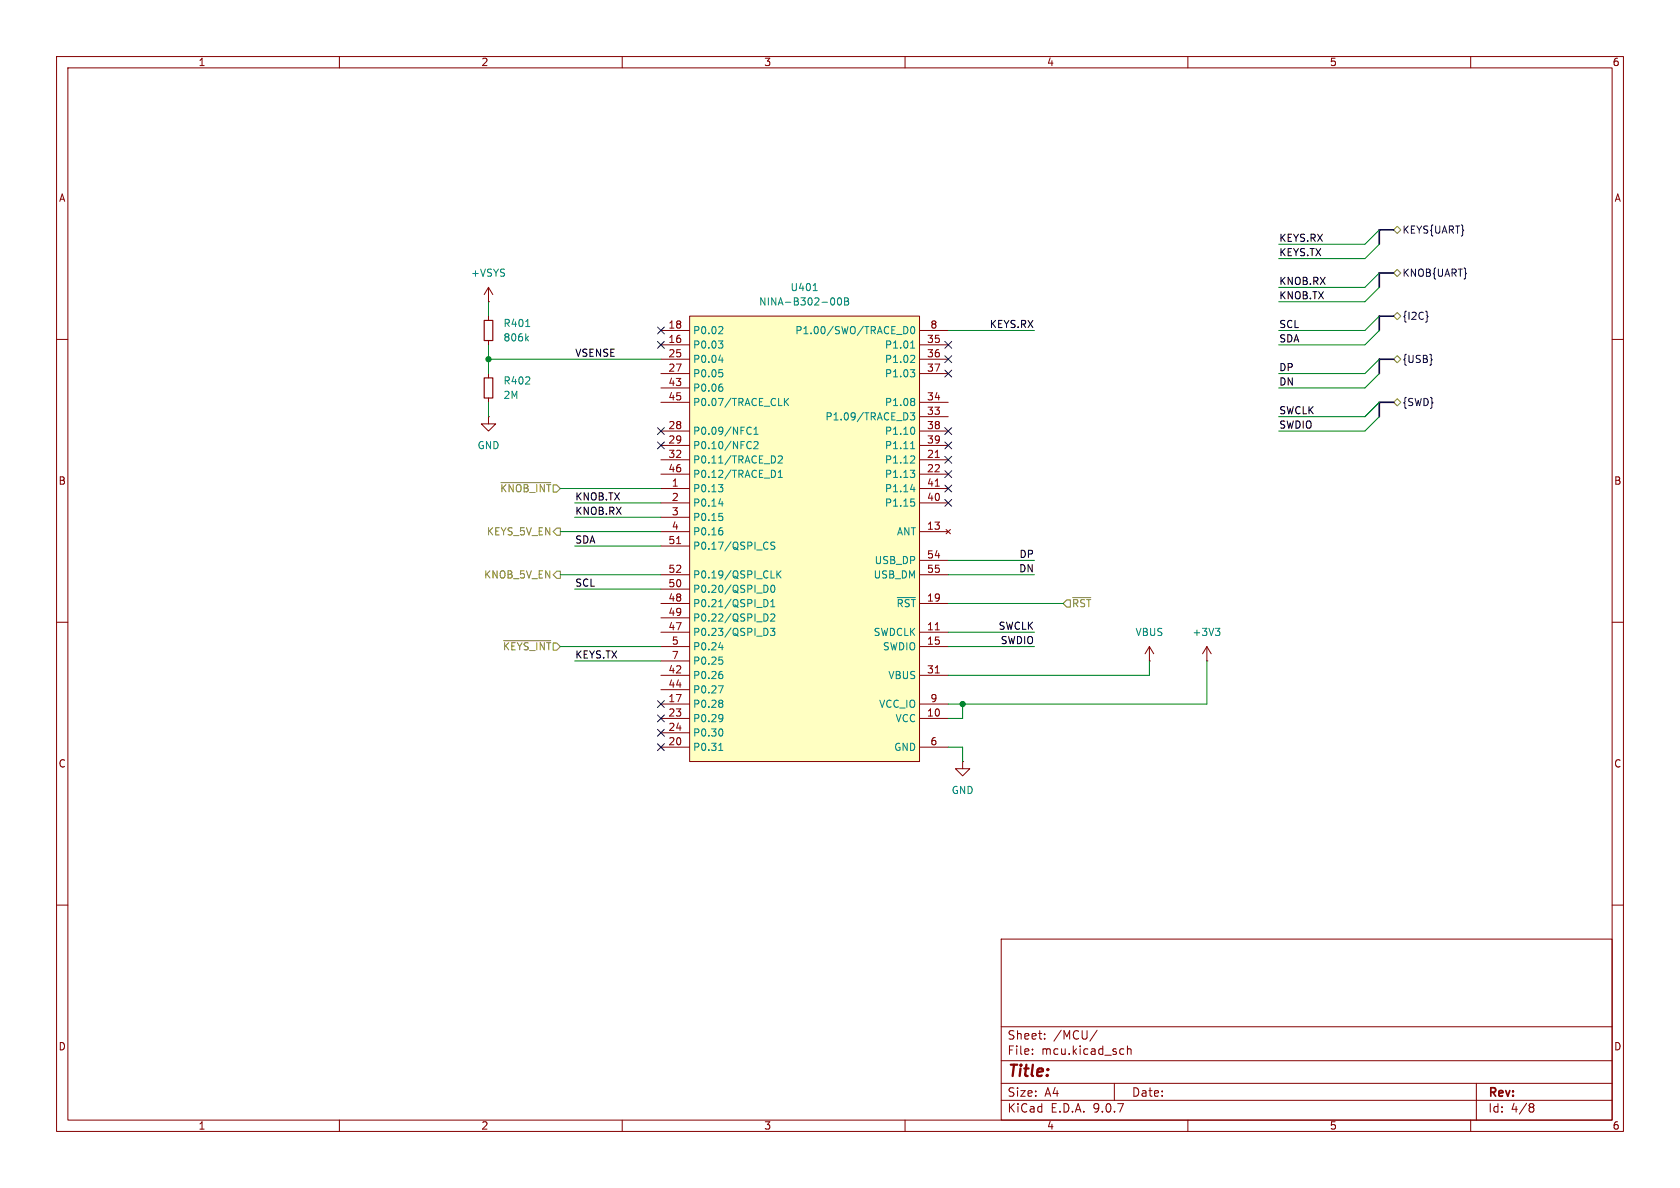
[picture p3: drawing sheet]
<svg xmlns="http://www.w3.org/2000/svg" width="297mm" height="210mm" viewBox="0 0 297 210" stroke-linecap="round" stroke-linejoin="round" font-family="sans-serif">
<path d="M0 0h297v210h-297z" fill="#fff" stroke="#fff" stroke-width=".18"/>
<g fill="none" stroke="#840000" stroke-width=".18">
<path d="M10 10h277v190h-277zM12 12h273v186h-273zM60 10v2M110 10v2M160 10v2M210 10v2M260 10v2M10 60h2M285 60h2M10 110h2M285 110h2M10 160h2"/>
<path d="M177 166h108v32h-108zM285 160h2M60 198v2M110 198v2M160 198v2M177 194.5h108M177 191.5h108M177 187.5h108M177 181.5h108M182.5 186.3v.1M182.5 185.5v.1M184.7 183.6v.1"/>
<path d="M184.7 182.8v.1M194 182.1l-1.3 2M197 191.5v3M198.2 185.4l.5 .1M198.7 186.3l-.5 .1M199.3 185.5l.2-.1 .4 .1 .1 .9M199.3 184.9v1.5M210 198v2M260 198v2M261 191.5v6.5M270.6 195.1l.4 .1 .2 .2-.3 .3M270.6 195.7h.3"/>
<path d="M270.9 195.7l.2 .2 .1 .4-.2 .2-.4 .1"/>
</g>
<path d="M121.9 55.9h40.7v78.7h-40.7z" fill="#ffffc2"/>
<g fill="none" stroke="#840000" stroke-width=".18">
<path d="M86.4 53.3h.1M86.4 50.8v2.5M86.4 55.9v.7M86.4 50.8l-.8 1.3M86.4 50.8l.7 1.3M116.8 58.4h5.1M121.9 55.9h40.7v78.7h-40.7zM162.6 58.4h5M86.4 73.7v1.2h1.2l-1.2 1.3-1.3-1.3h1.3M86.4 73.7h.1M86.4 60.2v.8M86.4 66v.8"/>
<path d="M86.4 70.4v.7M116.8 61h5.1M116.8 63.5h5.1M116.8 66h5.1M116.8 68.6h5.1M116.8 71.1h5.1M116.8 76.2h5.1M116.8 78.7h5.1M162.6 61h5M162.6 63.5h5M162.6 66h5M162.6 71.1h5"/>
<path d="M162.6 76.2h5M162.6 78.7h5M162.6 73.7h5M116.8 81.3h5.1M116.8 83.8h5.1M116.8 86.4h5.1M116.8 88.9h5.1M116.8 91.4h5.1M116.8 94h5.1M116.8 96.5h5.1M119.6 96.1h.7M162.6 81.3h5"/>
<path d="M162.6 83.8h5M162.6 86.4h5M162.6 88.9h5M162.6 94h5M162.6 99.1h5M165.3 80.9h.8M165.3 85.9h.8M167.3 93.6l.7 .8M168 93.6l-.7 .8M116.8 101.6h5.1M116.8 104.1h5.1M116.8 106.7h5.1"/>
<path d="M116.8 109.2h5.1M116.8 111.8h5.1M116.8 114.3h5.1M116.8 116.8h5.1M116.8 119.4h5.1M162.6 101.6h5M162.6 106.7h5M162.6 111.8h5M162.6 114.3h5M162.6 119.4h5M165.3 111.3h.8M165.3 119h.8"/>
<path d="M203.2 116.8h.1M203.2 114.3l-.8 1.3M203.2 114.3l.8 1.3M203.2 114.3v2.5M213.4 116.8h.1M213.4 114.3l-.8 1.3M213.4 114.3l.7 1.3M213.4 114.3v2.5M116.8 121.9h5.1M116.8 124.5h5.1M116.8 127h5.1M116.8 129.5h5.1"/>
<path d="M116.8 132.1h5.1M162.6 124.5h5M162.6 127h5M162.6 132.1h5M170.2 134.6v1.3h1.2l-1.2 1.3-1.3-1.3h1.3M170.2 134.6h.1"/>
</g>
<g fill="none" stroke="#008484" stroke-width=".18">
<path d="M92.9 57.7h.8M93.1 59.8l.3 .5M93.4 59.4l-.5 .5M127.5 57.7l.3 .3-.1 .3-.7 .7h.8M143.8 51.4h.7M147.3 52.6a.79 .79 0 0 1 0 1.3M148.2 52.7l.1-.1a.68 .68 0 0 1 .5 .7 .68 .68 0 0 1-.5 .6 .84 .84 0 0 1-.1-1.2zM149.3 52.6h.4l.3 .3-.3 .4 .3 .1v.3l-.2 .2h-.5zM149.3 53.3h.4M160.1 57.7a.68 .68 0 0 1 .4 .7 .68 .68 0 0 1-.4 .6M161.1 57.9l.2-.2a.68 .68 0 0 1 .4 .7 .68 .68 0 0 1-.4 .6l-.2-.1-.1-.4zM127 60.3h.8l-.4 .5"/>
<path d="M127.1 63.7h.7M127.1 65.3h.6M127.4 67.9h.3M127.5 60.8l.3 .2v.3l-.3 .2M127.5 65.8l.3 .3v.3l-.3 .2M127.5 68.4l.3 .2v.3l-.3 .3M127.7 63.2v.9M132.3 75.6l.3-.1 .2 .1M132.6 78l.2 .2M132.8 76.7l-.2 .1-.3-.1M132.8 79.2l-.2 .1M133.3 76.8h.7"/>
<path d="M133.3 75.9l.4-.4v1.3M133.3 78.2l.5-.2 .2 .4-.8 .9h.8M138.7 70.4v1.3M138.9 71l.5 .7M139.4 70.4l-.7 .8M160.9 65.3h.8l-.4 .5M160.9 73h.8l-.4 .5 .3 .1v.5l-.1 .1-.6-.1M161 79.3h.7M161 61.5h.7M161.2 60.5l.1-.2v1.2M161.2 78.2l.1-.2v1.3M161.4 75.5a.79 .79 0 0 1 0 1.3"/>
<path d="M161.5 62.8l.2 .3-.1 .3-.7 .7h.8M161.5 65.8l.2 .3v.3l-.2 .2M161.5 70.4l.2 .3-.2 .3 .2 .2v.3l-.2 .2M127 85.7h.8l-.4 .5M127.1 89.1h.7M127.1 90.7h.6M127.4 93.3h.3M127.5 86.2l.3 .2v.3l-.3 .2M127.5 91.2l.3 .3v.3l-.3 .2M127.5 93.8l.3 .2v.3l-.3 .3M127.7 88.6v.9M135.7 95.9l.1 .1"/>
<path d="M135.8 97h-.1M137 95.9l-.5-.1-.2 .2v.3l.6 .3 .1 .3-.3 .2-.4-.1M137 83.4v.7M137.6 80.7l.5-.1 .2 .4-.8 .9h.8M137.6 84.4h.7M137.6 83.5l.3-.4v1.3M160.9 83.1h.8l-.4 .5M161 86.5h.8M161 88.2h.6M161.5 80.6l.2 .2-.1 .3-.7 .8h.8M161.5 83.6l.2 .3v.3l-.2 .2M161.5 88.7l.2 .2v.3l-.2 .3"/>
<path d="M161.6 86.1v.8M127.1 114.5h.7M127.1 116.1h.6M127.4 118.7h.3M127.5 116.6l.3 .3v.3l-.3 .2M127.5 119.2l.3 .2v.3l-.3 .3M127.7 114v.9M135 106a.64 .64 0 0 1 .8 .6 .64 .64 0 0 1-.8 .7M135.5 103.5l.3 .5-.3 .7M135.5 108.6l.3 .5-.3 .6M135.5 111.1l.3 .5-.3 .7M136.2 111.1h.8l-.4 .5 .3 .1v.5l-.2 .1-.5-.1"/>
<path d="M136.3 108.7l.4-.2 .3 .4-.8 .9h.8M136.3 107.3h.7M136.3 106.4l.3-.4v1.3M136.3 102.2h.6M136.4 103.5l.2-.1a.68 .68 0 0 1 .4 .7 .68 .68 0 0 1-.4 .6 .84 .84 0 0 1-.2-1.2zM137.3 100.9v1.3M137.5 101.5l.6 .7M138.1 100.9l-.8 .7M158.6 105.6h3.2M214.9 111.1h.8l-.5 .5M215.4 111.6l.3 .2v.3l-.3 .2M127 121.2h.8l-.5 1.3"/>
<path d="M127.1 132.7h.7M127.3 131.6l.1-.2v1.3M127.5 128.8a.79 .79 0 0 1 0 1.3M127.5 123.8l.3 .2-.3 .3 .3 .3v.2l-.3 .2M127.5 126.3l.2 .1a1.03 1.03 0 0 1-.2 1.1M127.8 126.9l-.3 .2"/>
</g>
<path d="M85.6 56.6h1.5v3.6h-1.5zM85.6 66.8h1.5v3.6h-1.5z" fill="none" stroke="#840000" stroke-width=".2"/>
<g fill="none" stroke="#000084" stroke-width=".18">
<path d="M116.2 57.8l1.2 1.2M117.4 57.8l-1.2 1.2M252.3 55.8l.2 .2-.2 .2M116.2 75.6l1.2 1.2M116.2 78.1l1.2 1.2M116.2 60.4l1.2 1.2M117.4 75.6l-1.2 1.2M117.4 78.1l-1.2 1.2M117.4 60.4l-1.2 1.2M167 60.4l1.2 1.2M167 62.9l1.2 1.2M167 75.6l1.2 1.2"/>
<path d="M167 65.4l1.2 1.2M167 78.1l1.2 1.2M168.2 75.6l-1.2 1.2M168.2 78.1l-1.2 1.2M168.2 60.4l-1.2 1.2M168.2 62.9l-1.2 1.2M168.2 65.4l-1.2 1.2M167 83.2l1.2 1.2M167 85.8l1.2 1.2M167 80.7l1.2 1.2M167 88.3l1.2 1.2M168.2 83.2l-1.2 1.2"/>
<path d="M168.2 85.8l-1.2 1.2M168.2 80.7l-1.2 1.2M168.2 88.3l-1.2 1.2M116.2 123.9l1.2 1.2M116.2 131.5l1.2 1.2M116.2 126.4l1.2 1.2M116.2 128.9l1.2 1.2M117.4 123.9l-1.2 1.2M117.4 131.5l-1.2 1.2M117.4 126.4l-1.2 1.2M117.4 128.9l-1.2 1.2"/>
</g>
<path d="M246.4 55.9l.6-.7 .6 .7-.6 .6zM246.4 48.3l.6-.7 .6 .7-.6 .6zM246.4 40.6l.6-.6 .6 .6-.6 .7zM246.4 63.5l.6-.6 .6 .6-.6 .6zM246.4 71.1l.6-.6 .6 .6-.6 .7zM88.6 85.3h8.8M98.4 93.3h.7v1.3h-.7l-.6-.6zM89 113.3h8.4M98.4 101h.7v1.2h-.7l-.6-.6zM188.6 106h.6v1.3h-.6l-.6-.6zM189.6 105.6h3.2" fill="none" stroke="#848400" stroke-width=".18"/>
<path d="M246.4 48.3h-2.6v2.5M246.4 40.6h-2.6v2.6M246.4 55.9h-2.6v2.5M246.4 63.5h-2.6v2.5M246.4 71.1h-2.6v2.6" fill="none" stroke="#000084" stroke-width=".3"/>
<g fill="none" stroke="#008400" stroke-width=".18">
<path d="M86.4 53.3v2.6M167.6 58.4h15.3M243.8 58.4l-2.5 2.6h-15.2M243.8 40.6l-2.5 2.6h-15.2M243.8 43.2l-2.5 2.5h-15.2M243.8 55.9l-2.5 2.5h-15.2M243.8 50.8l-2.5 2.5h-15.2M243.8 48.3l-2.5 2.5h-15.2M86.4 61v5M86.4 71.1v2.6M86.4 63.5h30.4M243.8 71.1l-2.5 2.6h-15.2"/>
<path d="M243.8 73.7l-2.5 2.5h-15.2M243.8 66l-2.5 2.6h-15.2M243.8 63.5l-2.5 2.5h-15.2M99.1 86.4h17.7M99.1 94h17.7M101.6 88.9h15.2M101.6 91.4h15.2M101.6 96.5h15.2M167.6 99.1h15.3M99.1 114.3h17.7M99.1 101.6h17.7M101.6 104.1h15.2"/>
<path d="M101.6 116.8h15.2M167.6 114.3h15.3M167.6 111.8h15.3M167.6 101.6h15.3M167.6 106.7h20.4M203.2 116.8v2.6h-35.6M213.4 116.8v7.7h-45.8M167.6 132.1h2.6v2.5M170.2 124.5v2.5h-2.6"/>
</g>
<g fill="#008400" stroke="#008400" stroke-width=".18">
<circle cx="170.2" cy="124.5" r=".46"/>
<circle cx="86.4" cy="63.5" r=".46"/>
</g>
<text font-size="2.8" fill="#840000" x="178" y="190.9">Title:</text>
<g font-size="2.1" fill="#840000">
<text x="178" y="184">Sheet:</text>
<text x="186.2" y="184">/MCU/</text>
<text x="178" y="186.7">File:</text>
<text x="184.1" y="186.7">mcu.kicad_sch</text>
<text x="178" y="196.9">KiCad</text>
<text x="178" y="194.1">Size:</text>
<text x="184.7" y="194.1">A4</text>
<text x="185.7" y="196.9">E.D.A.</text>
<text x="193.3" y="196.9">9.0.7</text>
<text x="200" y="194.1">Date:</text>
<text x="263" y="194.3">Rev:</text>
<text x="263" y="196.9">Id:</text>
<text x="267.1" y="196.9">4/8</text>
</g>
<g font-size="1.8" fill="#840000">
<text x="35" y="11.9">1</text>
<text x="85" y="11.9">2</text>
<text x="135" y="11.9">3</text>
<text x="185" y="11.9">4</text>
<text x="235" y="11.9">5</text>
<text x="285" y="11.9">6</text>
<text x="10.3" y="35.9">A</text>
<text x="285.3" y="35.9">A</text>
<text x="118.1" y="58.2">18</text>
<text x="164.4" y="58.2">8</text>
<text x="118.1" y="60.7">16</text>
<text x="118.1" y="63.2">25</text>
<text x="118.1" y="65.8">27</text>
<text x="163.8" y="60.7">35</text>
<text x="163.8" y="63.2">36</text>
<text x="163.8" y="65.8">37</text>
<text x="118.1" y="68.3">43</text>
<text x="118.1" y="70.9">45</text>
<text x="163.8" y="70.9">34</text>
<text x="118.1" y="75.9">28</text>
<text x="163.8" y="73.4">33</text>
<text x="163.8" y="75.9">38</text>
<text x="118.1" y="78.5">29</text>
<text x="118.1" y="81">32</text>
<text x="118.1" y="83.6">46</text>
<text x="163.8" y="78.5">39</text>
<text x="163.8" y="81">21</text>
<text x="163.8" y="83.6">22</text>
<text x="10.3" y="85.9">B</text>
<text x="118.7" y="86.1">1</text>
<text x="118.7" y="88.6">2</text>
<text x="163.8" y="86.1">41</text>
<text x="163.8" y="88.6">40</text>
<text x="285.3" y="85.9">B</text>
<text x="118.7" y="91.2">3</text>
<text x="118.7" y="93.7">4</text>
<text x="163.8" y="93.7">13</text>
<text x="118.1" y="96.3">51</text>
<text x="118.1" y="101.3">52</text>
<text x="163.8" y="98.8">54</text>
<text x="163.8" y="101.3">55</text>
<text x="118.1" y="103.9">50</text>
<text x="118.1" y="106.4">48</text>
<text x="163.8" y="106.4">19</text>
<text x="118.1" y="109">49</text>
<text x="118.1" y="111.5">47</text>
<text x="163.8" y="111.5">11</text>
<text x="118.1" y="119.1">42</text>
<text x="118.7" y="114">5</text>
<text x="118.7" y="116.6">7</text>
<text x="163.8" y="114">15</text>
<text x="163.8" y="119.1">31</text>
<text x="118.1" y="121.7">44</text>
<text x="118.1" y="124.2">17</text>
<text x="164.4" y="124.2">9</text>
<text x="118.1" y="126.7">23</text>
<text x="118.1" y="129.3">24</text>
<text x="118.1" y="131.8">20</text>
<text x="163.8" y="126.7">10</text>
<text x="164.4" y="131.8">6</text>
<text x="10.3" y="135.9">C</text>
<text x="285.3" y="135.9">C</text>
<text x="10.3" y="185.9">D</text>
<text x="285.3" y="185.9">D</text>
<text x="35" y="199.9">1</text>
<text x="85" y="199.9">2</text>
<text x="135" y="199.9">3</text>
<text x="185" y="199.9">4</text>
<text x="235" y="199.9">5</text>
<text x="285" y="199.9">6</text>
</g>
<g font-size="1.8" fill="#000084">
<text x="247.8" y="41.5">KEYS{UART}</text>
<text x="247.8" y="49.1">KNOB{UART}</text>
<text x="247.8" y="56.7">{I2C}</text>
<text x="247.8" y="64.4">{USB}</text>
<text x="247.8" y="72">{SWD}</text>
</g>
<g font-size="1.8">
<text x="226.1" y="45.4">KEYS.TX</text>
<text x="226.1" y="42.8">KEYS.RX</text>
<text x="226.1" y="53">KNOB.TX</text>
<text x="226.1" y="50.5">KNOB.RX</text>
<text x="174.9" y="58.1">KEYS.RX</text>
<text x="226.1" y="58.1">SCL</text>
<text x="101.6" y="63.2">VSENSE</text>
<text x="226.1" y="60.6">SDA</text>
<text x="226.1" y="65.7">DP</text>
<text x="226.1" y="68.2">DN</text>
<text x="226.1" y="75.9">SWDIO</text>
<text x="226.1" y="73.3">SWCLK</text>
<text x="101.6" y="88.6">KNOB.TX</text>
<text x="101.6" y="91.1">KNOB.RX</text>
<text x="101.6" y="96.2">SDA</text>
<text x="180.1" y="101.3">DN</text>
<text x="180.1" y="98.7">DP</text>
<text x="101.6" y="103.8">SCL</text>
<text x="176.4" y="111.4">SWCLK</text>
<text x="176.8" y="114">SWDIO</text>
<text x="101.6" y="116.5">KEYS.TX</text>
</g>
<g font-size="1.8" fill="#008484">
<text x="83.2" y="49.1">+VSYS</text>
<text x="139.7" y="51.7">U401</text>
<text x="88.9" y="58">R401</text>
<text x="122.4" y="59.3">P0.02</text>
<text x="134.1" y="54.2">NINA-B302-00B</text>
<text x="140.5" y="59.3">P1.00/SWO/TRACE_D0</text>
<text x="88.9" y="60.6">806k</text>
<text x="122.4" y="61.8">P0.03</text>
<text x="122.4" y="64.4">P0.04</text>
<text x="156.3" y="61.8">P1.01</text>
<text x="156.3" y="64.4">P1.02</text>
<text x="88.9" y="68.2">R402</text>
<text x="88.9" y="70.7">2M</text>
<text x="122.4" y="66.9">P0.05</text>
<text x="122.4" y="69.4">P0.06</text>
<text x="122.4" y="72">P0.07/TRACE_CLK</text>
<text x="156.3" y="66.9">P1.03</text>
<text x="156.3" y="72">P1.08</text>
<text x="122.4" y="77.1">P0.09/NFC1</text>
<text x="145.8" y="74.5">P1.09/TRACE_D3</text>
<text x="156.3" y="77.1">P1.10</text>
<text x="84.3" y="79.6">GND</text>
<text x="122.4" y="79.6">P0.10/NFC2</text>
<text x="122.4" y="82.1">P0.11/TRACE_D2</text>
<text x="156.3" y="79.6">P1.11</text>
<text x="156.3" y="82.1">P1.12</text>
<text x="122.4" y="84.7">P0.12/TRACE_D1</text>
<text x="122.4" y="87.2">P0.13</text>
<text x="122.4" y="89.8">P0.14</text>
<text x="156.3" y="84.7">P1.13</text>
<text x="156.3" y="87.2">P1.14</text>
<text x="156.3" y="89.8">P1.15</text>
<text x="122.4" y="92.3">P0.15</text>
<text x="122.4" y="94.8">P0.16</text>
<text x="158.5" y="94.8">ANT</text>
<text x="122.4" y="97.4">P0.17/QSPI_CS</text>
<text x="154.5" y="99.9">USB_DP</text>
<text x="122.4" y="102.5">P0.19/QSPI_CLK</text>
<text x="122.4" y="105">P0.20/QSPI_D0</text>
<text x="122.4" y="107.5">P0.21/QSPI_D1</text>
<text x="154.3" y="102.5">USB_DM</text>
<text x="158.4" y="107.5">~{RST}</text>
<text x="122.4" y="110.1">P0.22/QSPI_D2</text>
<text x="122.4" y="112.6">P0.23/QSPI_D3</text>
<text x="154.3" y="112.6">SWDCLK</text>
<text x="200.6" y="112.6">VBUS</text>
<text x="210.7" y="112.6">+3V3</text>
<text x="122.4" y="115.2">P0.24</text>
<text x="122.4" y="117.7">P0.25</text>
<text x="156" y="115.2">SWDIO</text>
<text x="122.4" y="120.2">P0.26</text>
<text x="122.4" y="122.8">P0.27</text>
<text x="122.4" y="125.3">P0.28</text>
<text x="155.3" y="125.3">VCC_IO</text>
<text x="157" y="120.2">VBUS</text>
<text x="122.4" y="127.9">P0.29</text>
<text x="122.4" y="130.4">P0.30</text>
<text x="158.2" y="127.9">VCC</text>
<text x="122.4" y="132.9">P0.31</text>
<text x="158" y="132.9">GND</text>
<text x="168.1" y="140.6">GND</text>
</g>
<g font-size="1.8" fill="#848400">
<text x="88.3" y="87.2">~{KNOB_INT}</text>
<text x="86" y="94.8">KEYS_5V_EN</text>
<text x="85.5" y="102.5">KNOB_5V_EN</text>
<text x="189.4" y="107.5">~{RST}</text>
<text x="88.8" y="115.2">~{KEYS_INT}</text>
</g>
</svg>
